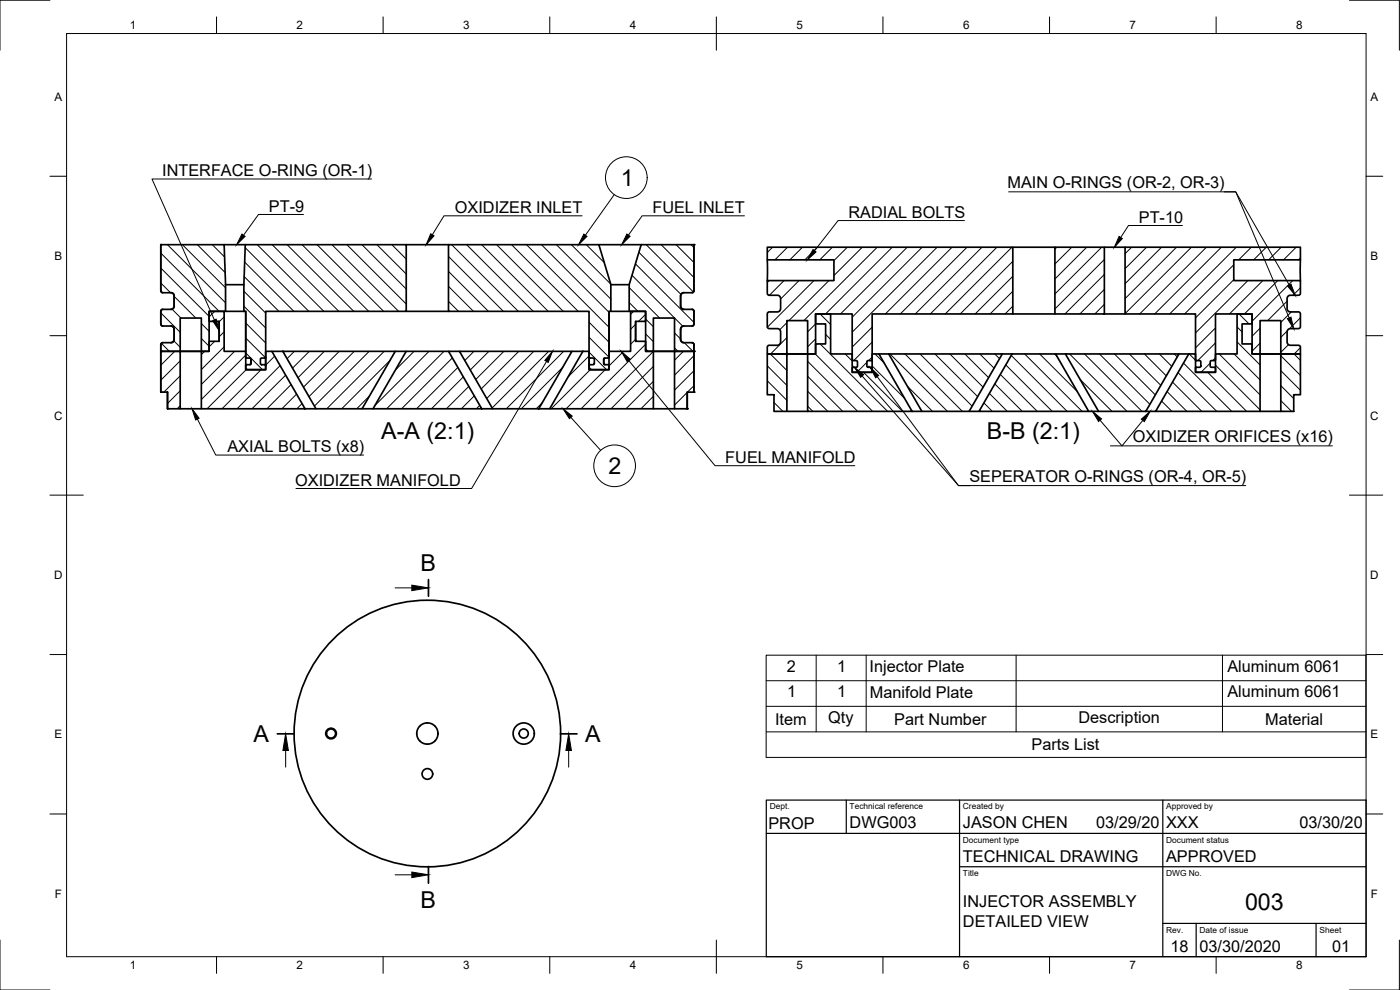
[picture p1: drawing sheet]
<svg xmlns="http://www.w3.org/2000/svg" width="420mm" height="297mm" viewBox="0 0 420 297" stroke-linecap="round" stroke-linejoin="round" font-family="sans-serif">
<!-- layer: Visible -->
<g fill="none" stroke="#000" stroke-width=".51">
<path d="M48.3 73.4h19l.4 12v8h-4.9v12h-2.4v-10h-6.3v10h-5.8v-2l.2-.4 3.1-.2 .7-.9v-3.2l-.4-.6-.5-.3h-2.7l-.4-.5 .1-4.2 .3-.3h2.9l.5-.4 .2-.5v-3.2l-.3-.6-.5-.3h-2.8l-.4-.4zM48.3 73.4v13.8l.1 .4 .5 .2M67.3 73.4h6.3M73.6 73.4h48.3v20h-42.2v13.8l-.2 .2h-1.1l-.3 .3 .1 1.5 .3 .2 1.2 .1v1.4h-6l.1-1.4 1.3-.1 .2-.3v-1.4l-.2-.3h-1.1l-.3-.2v-13.8h-.5v-8zM121.9 73.4h12.7M134.6 73.4h45.1l3.6 12v8h-.5v13.8l-.3 .2h-1.1l-.2 .3v1.4l.3 .3 1.2 .1 .1 1.4h-6v-1.4l1.3-.1 .3-.3-.1-1.6-1.3-.1-.2-.2v-13.8h-42.2zM179.7 73.4h12.7M192.4 73.4h15.9l-.1 14-.5 .4-2.8 .1-.6 .8v3.2l.1 .5 .8 .4h2.6l.5 .6-.1 4.1-.4 .3h-2.6l-.8 .4-.1 .5v3.4l.6 .7 3.1 .2 .3 .4v2h-5.9v-10h-6.3v10h-2.3v-12h-5v-8zM208.3 73.4v13.8l-.2 .4-.4 .2M230.3 74.2h73.7v20h-42.3v13.8l-.2 .2h-1.1l-.2 .3v1.4l.3 .3 1.2 .1v1.4h-5.9v-1.4l1.2-.1 .3-.3v-1.6l-1.3-.1-.2-.2v-13.8h-11v12h-2.4v-10h-6.2v10h-5.9v-2.1l.2-.4 3.1-.1 .5-.4 .2-.5v-3.2l-.3-.6-.6-.3h-2.6l-.5-.4v-4.3l.4-.3h2.7l.6-.3 .3-.6v-3.2l-.3-.6-.5-.3-3.1-.2-.1-.4v-3.8h20v-6.2h-20zM230.3 78v6.2M304 74.2h12.6"/>
<path d="M316.6 74.2h14.8v20h-14.8zM331.4 74.2h6.3M337.7 74.2h52.6v3.8h-20v6.2h20v3.8l-.2 .4-3.1 .2-.5 .3-.2 .6v3.2l.2 .6 .6 .3h2.7l.5 .5-.1 4.2-.5 .3h-2.6l-.6 .3-.2 .6v3.3l.7 .8 3.1 .1 .2 .4v2.1h-5.9v-10h-6.2v10h-2.4v-12h-11v13.8l-.2 .2h-1.1l-.3 .3v1.4l.3 .3 1.2 .1 .1 1.4h-6v-1.4l1.3-.1 .3-.3-.1-1.6-1.3-.1-.2-.2v-13.8h-21.1zM390.3 78v6.2M48.9 92.8l-.5 .2-.1 .4v3.8l.1 .4 .5 .2M51.3 97.8a1.01 1.01 0 0 1 1 1v3a.97 .97 0 0 1-1 1M51.3 87.8a.97 .97 0 0 1 1 1v3a1.01 1.01 0 0 1-1 1M62.8 93.4h4.5v12h6.4v5.5h6v-5.5h1.9l9.9 17.2h-31.1v-17.2h2.4v-3h3v-6h-3zM65.8 96.4v6M67.7 85.4h5.5M67.7 93.4h5.5M73.7 93.4v12"/>
<path d="M121.9 93.4h12.7M182.8 93.4v12M183.3 85.4h5.5M183.3 93.4h5.5M190.8 96.4v6M205.3 97.8a1.01 1.01 0 0 0-1 1v3a1.01 1.01 0 0 0 1 1M205.3 87.8a1.01 1.01 0 0 0-1 1v3a1.01 1.01 0 0 0 1 1M207.7 92.8l.5 .4 .1 4-.2 .4-.4 .2M244.8 94.2h4.5v12h6.5v5.5h5.9v-5.5h2.1l9.9 17.2h-31.3v-17.2h2.4v-3h3v-6h-3zM304 94.2h12.6M331.4 94.2h6.3M48.3 105.4h5.8v17.2h-3.8v-4.9h-2z"/>
<path d="M48.3 103.4v14.3M48.9 102.8l-.5 .2-.1 .4M50.3 117.7v4.9M54.1 105.4h6.3M73.7 107.1l.4 .3M74.1 109.4l-.4 .3M74.9 107.4l.4 .4v1.2l-.4 .4M79.4 107.4h.3M79.4 109.4h.3M79.7 107.1v2.6M81.6 105.4h3.3M84.9 105.4h33.7l-9.9 17.2h-13.9z"/>
<path d="M118.6 105.4h3.3M121.9 105.4h12.7l10 17.2h-32.6zM134.6 105.4h3.3M137.9 105.4h33.7l-9.9 17.2h-13.9zM171.6 105.4h3.3M174.9 105.4h1.9v5.5h6v-5.5h6.5v-12h4.5v3h-3v6h3v3h2.3v17.2h-31.1zM176.8 107.4h.3M176.8 109.4h.3M176.8 107.1v2.6M181.6 107.4l-.4 .4v1.2l.4 .4M182.5 109.4l.3 .3M182.8 107.1l-.3 .3"/>
<path d="M196.1 105.4h6.3M202.4 105.4h5.9v12.3h-2.1v4.9h-3.8zM206.2 117.7v4.9M207.7 102.8l.4 .2 .2 .4M208.3 103.4v14.3M230.3 106.2h5.9v17.2h-3.9v-5h-2zM236.2 106.2h6.2M261.5 108.2h.2M261.5 110.2h.2M263.8 106.2h2.9M266.7 106.2h34.1l-9.9 17.2h-14.2zM300.8 106.2h2.9"/>
<path d="M303.7 106.2h13.1l9.9 17.2h-32.9zM316.8 106.2h2.9M319.7 106.2h34.1l-9.9 17.2h-14.2zM353.8 106.2h3M356.8 106.2h2v5.5h6v-5.5h6.5v-12h4.5v3h-3v6h3v3h2.4v17.2h-31.4zM358.8 108.2h.3M358.8 110.2h.3M378.2 106.2h6.2M384.4 106.2h5.9v12.2h-2v5h-3.9zM54.1 122.6h6.3M91.5 122.6h3.3M108.7 122.6h3.3"/>
<path d="M144.6 122.6h3.2M161.7 122.6h3.3M196.1 122.6h6.3M236.2 123.4h6.2M273.7 123.4h3M290.9 123.4h2.9M326.7 123.4h3M343.9 123.4h2.9M378.2 123.4h6.2M126 217.8v.1M128.2 216.9h.1M130.5 217.8v.1"/>
<path d="M125.1 220.1h.1M126 222.3v.1M128.2 223.3h.1M130.5 222.3v.1M131.4 220.1h.1"/>
<circle cx="99.3" cy="220.1" r="1.6"/>
<circle cx="99.3" cy="220.1" r="1.37"/>
<circle cx="128.3" cy="220.1" r="40"/>
<circle cx="128.3" cy="220.1" r="3.2"/>
<circle cx="128.3" cy="232.2" r="1.6"/>
<circle cx="157.2" cy="220.1" r="3.2"/>
<circle cx="157.2" cy="220.1" r="1.37"/>
</g>
<g fill="#000">
<circle cx="48.3" cy="73.4" r=".25"/>
<circle cx="208.3" cy="73.4" r=".25"/>
<circle cx="48.3" cy="117.7" r=".25"/>
<circle cx="48.3" cy="105.4" r=".25"/>
<circle cx="208.3" cy="105.4" r=".25"/>
<circle cx="208.3" cy="117.7" r=".25"/>
<circle cx="50.3" cy="122.6" r=".25"/>
<circle cx="206.2" cy="122.6" r=".25"/>
</g>
<!-- layer: Border -->
<g fill="none" stroke="#000" stroke-width=".3">
<path d="M15 .1h-15v15M20 10.1h390v276.9h-390zM65 5.1v5M115 5.1v5M165 5.1v5M215 5.1v10M265 5.1v5M315 5.1v5M365 5.1v5M405 .1h15v15M15 52.9h5M410 52.9h5"/>
<path d="M15 100.7h5M410 100.7h5M15 148.6h10M405 148.6h10M15 196.4h5M410 196.4h5M15 244.2h5M410 244.2h5M0 282.1v14.9h15M65 287v5M115 287v5M165 287v5"/>
<path d="M215 282.1v9.9M265 287v5M315 287v5M365 287v5M420 282.1v14.9h-15"/>
</g>
<!-- layer: TitleBlock -->
<path d="M230 240.1h180v46.9h-180zM230 250h180M254 240.1v9.9M288 240.1v46.9M349 240.1v46.9M288 260.1h122M349 277.1h61M359 277.1v9.9M395 277.1v9.9" fill="none" stroke="#000" stroke-width=".36"/>
<!-- layer: Hatching -->
<g fill="none" stroke="#000" stroke-width=".3">
<path d="M48.3 75.9l17.5 17.5M50.2 73.4l17.5 17.5M54.7 73.4l13 13M59.2 73.4l8.4 8.4M63.7 73.4l3.7 3.7M73.4 78.6l14.8 14.8M73.6 74.3l19.1 19.1M77.2 73.4l20 20M81.7 73.4l20 20M86.2 73.4l20 20M90.7 73.4l20 20M95.1 73.4l20 20"/>
<path d="M99.6 73.4l20 20M104.1 73.4l17.8 17.8M108.6 73.4l13.3 13.3M113.1 73.4l8.8 8.8M117.6 73.4l4.3 4.3M134.6 77l16.5 16.4M135.6 73.4l20 20M140 73.4l20 20M144.5 73.4l20 20M149 73.4l20 20M153.5 73.4l20 20M158 73.4l24.8 24.8"/>
<path d="M162.5 73.4l20.3 20.3M167 73.4l16.3 16.4M171.5 73.4l11.8 11.8M176 73.4l5.4 5.4M190.7 79.2l17.6 17.5M191.7 75.7l12.7 12.7M193.9 73.4l14.2 14.2M198.4 73.4l9.9 9.9M202.9 73.4l5.4 5.4M207.4 73.4l.9 .9M231.8 74.2l-1.5 1.5M236.3 74.2l-3.8 3.8"/>
<path d="M240.8 74.2l-3.8 3.8M245.3 74.2l-3.8 3.8M249.8 74.2l-3.8 3.8M254.3 74.2l-4 4M258.8 74.2l-8.5 8.5M263.2 74.2l-21.9 22M267.8 74.2l-20 20M272.2 74.2l-20 20M276.7 74.2l-20.9 21M281.2 74.2l-25.4 25.4M285.7 74.2l-20 20M290.2 74.2l-20 20"/>
<path d="M294.7 74.2l-20 20M299.2 74.2l-20 20M303.7 74.2l-20 20M304 78.4l-15.8 15.8M317.1 74.2l-.5 .5M321.6 74.2l-5 5M326.1 74.2l-9.5 9.5M330.6 74.2l-14 14M331.4 77.9l-14.8 14.8M339.6 74.2l-1.9 1.9M344.1 74.2l-6.4 6.4M348.6 74.2l-10.9 10.9"/>
<path d="M353.1 74.2l-15.4 15.4M357.5 74.2l-19.8 19.9M362 74.2l-20 20M366.5 74.2l-20 20M370.3 79.4l-14.8 14.8M371 74.2l-20 20M375.5 74.2l-3.8 3.8M380 74.2l-3.8 3.8M384.5 74.2l-3.8 3.8M389 74.2l-3.8 3.8M390.3 77.4l-.6 .6M48.3 93.9l5.8 5.8"/>
<path d="M48.3 84.9l2.9 2.9M48.3 80.4l14.5 14.5M51.6 92.8l2.7 2.6M52.3 88.9l6.5 6.5M60.4 97.1l2.4 2.3M64.4 93.4l-1.6 1.7M67.3 95.1l-1.5 1.5M67.3 99.6l-1.5 1.5M73.2 91.9l6.6 6.5M73.2 87.4l6.6 6.5M73.3 83l10.4 10.4M73.7 96.9l6.1 6"/>
<path d="M134.6 90.4l3 3M134.6 85.9l7.5 7.5M134.6 81.5l12 11.9M176.8 96.7l6 6M188.8 90.8l2.7 2.6M188.8 86.3l9.2 9.1M189.7 82.6l15.2 15.3M190.2 93.4l-.9 .9M190.8 97.3l-1.5 1.5M193.8 94.3l-2.2 2.1M193.8 95.7l2.3 2.3M202.4 99.9l1.9 1.8"/>
<path d="M230.8 84.2l-.5 .5M235.3 84.2l-4.4 4.4M236.2 96.8l-2.2 2.1M239.8 84.2l-5.5 5.5M244.3 84.2l-14 14M244.8 97.2l-2.4 2.4M246.1 94.2l3.2 3.2M248.8 84.2l-12 12M261.8 98.1l-6 6M304 91.8l-2.4 2.4M304 87.4l-6.9 6.8M304 82.9l-11.3 11.3"/>
<path d="M331.4 91.3l-2.8 2.9M331.4 86.8l-7.3 7.4M331.4 82.3l-11.8 11.9M364.8 98.4l-6 6M370.3 83.9l-11.5 11.5M371.3 98.1l1.5 1.5M371.9 94.2l2.9 3M374.5 84.2l-15.7 15.7M378.2 98.5l-2.4 2.4M379 84.2l-10 10M383.5 84.2l-10 10M386.3 90.4l-5.9 5.8"/>
<path d="M386.3 99.3l-1.9 1.9M387.5 93.6l-3.1 3.1M387.9 84.2l-12.1 12.2M390.3 95.3l-3.3 3.3M390.3 86.4l-2.3 2.2M48.4 103l2.4 2.4M52.2 102.3l1.9 1.9M52.4 105.4l-4.1 4.2M54.1 108.3l-5.8 5.8M54.1 112.7l-4.9 4.9M54.1 117.2l-3.8 3.9M60.4 101.6l2.4 2.3"/>
<path d="M61.4 105.4l-1 1M64.4 102.4l-1.6 1.7M67.3 104.1l-6.9 6.8M70.4 105.4l-10 10M73.7 106.6l-13.3 13.3M73.7 110.4l.6 .5M73.7 105.9l5.1 5M73.7 101.4l6 5.9M73.9 110.9l-11.8 11.7M78.4 110.9l-11.8 11.7M82.4 106.9l-2.6 2.6M84.1 109.7l-13 12.9"/>
<path d="M85.7 112.6l-10.1 10M87.4 115.4l-7.3 7.2M88.3 105.4l-2.2 2.2M89 118.2l-4.4 4.4M92.8 105.4l-5 5.1M97.3 105.4l-7.8 7.9M101.8 105.4l-10.7 10.7M106.3 105.4l-13.6 13.6M110.8 105.4l-16.4 16.4M110.9 118.8l-3.8 3.8M115.3 105.4l-17.2 17.2M117.1 108.1l-14.5 14.5"/>
<path d="M124.3 105.4l-5.6 5.6M128.8 105.4l-16.3 16.3M133.2 105.4l-17.2 17.2M135.8 107.4l-15.3 15.2M137.4 110.2l-12.4 12.4M139 113.1l-9.5 9.5M140.7 115.9l-6.7 6.7M142.2 105.4l-2.7 2.8M142.3 118.8l-3.8 3.8M146.7 105.4l-5.6 5.6M151.2 105.4l-8.4 8.5M155.7 105.4l-11.3 11.3"/>
<path d="M160.2 105.4l-14.1 14.2M164.7 105.4l-17 17M168.9 110.2l-12.5 12.4M169.2 105.4l-17.2 17.2M176.8 106.8l-6.3 6.3M176.8 110.2l.7 .7M176.8 105.7l5.2 5.2M176.8 101.2l6 6M177.1 110.9l-11.7 11.7M181.6 110.9l-11.7 11.7M187.1 105.4l-4.3 4.4M190.8 101.8l-1.5 1.5"/>
<path d="M193.8 103.3l-19.4 19.3M193.8 104.7l.7 .7M193.8 100.2l2.3 2.3M196.1 105.4l-17.2 17.2M196.1 109.9l-12.7 12.7M196.1 114.4l-8.2 8.2M196.1 118.9l-3.7 3.7M202.4 104.4l1.1 1M205.1 105.4l-2.7 2.7M205.4 102.8l2.6 2.6M206.3 117.7l-3.9 3.8M208.3 106.7l-5.9 5.9"/>
<path d="M208.3 111.2l-5.9 5.9M208.3 115.7l-2 1.9M230.3 114.3l5.9 5.8M230.3 109.8l5.9 5.9M231.2 106.2l5 5M235.7 106.2l.5 .5M236.2 105.8l-.4 .4M236.2 101.3l-4.9 4.9M242.4 117.4l6 6M242.4 112.9l10.5 10.5M242.4 108.4l15 15M244.7 106.2l17.2 17.2"/>
<path d="M244.8 106.1l-.1 .1M244.8 101.6l-2.4 2.4M246.1 103.2l20.3 20.2M247.8 100.3l1.5 1.5M253.6 106.2l2.2 2.1M259.1 111.7l11.8 11.7M260.2 108.7l-3 3M261.8 109.8l9.7 9.8M261.8 111.6l-.1 .1M261.8 107.1l-1.1 1.1M261.8 102.6l-5.6 5.6M262.6 106.2l2.8 2.8"/>
<path d="M267.1 106.2l17.2 17.2M271.6 106.2l17.2 17.2M272.4 115.9l7.4 7.5M276.1 106.2l15.7 15.7M280.6 106.2l12.8 12.8M285.1 106.2l9.9 10M289.6 106.2l7.1 7.1M294 106.2l4.3 4.3M296.9 118l5.4 5.4M298.5 106.2l1.5 1.4M298.6 115.2l8.2 8.2M300.2 112.3l11.1 11.1"/>
<path d="M301.9 109.5l13.9 13.9M303.5 106.6l16.8 16.8M307.5 106.2l17.2 17.2M312 106.2l11.4 11.3M316.5 106.2l.7 .7M321 106.2l17.2 17.2M324.2 113.9l9.5 9.5M325.5 106.2l17.2 17.2M330 106.2l15.1 15.1M334.5 106.2l12.2 12.3M338.9 106.2l9.5 9.4M343.5 106.2l6.5 6.6"/>
<path d="M347.9 106.2l3.8 3.7M350.2 117.5l6 5.9M351.9 114.6l8.8 8.8M352.4 106.2l.9 .9M353.5 111.8l11.6 11.6M355.2 109l14.4 14.4M356.9 106.2l1.9 1.9M362.4 111.7l11.7 11.7M363.2 109l-2.7 2.7M364.8 109.6l13.4 13.4M364.8 107.3l-.8 .9M364.8 102.9l-5.3 5.3"/>
<path d="M365.9 106.2l12.3 12.3M370.4 106.2l7.8 7.8M371.3 102.6l6.9 6.9M378.2 103l-2.4 2.4M384.4 115.7l3.9 3.9M384.4 111.2l5.9 5.9M384.4 106.7l5.9 5.9M386.7 103.4l-2.3 2.3M388.3 106.2l2 1.9M390.3 104.3l-1.9 1.9M54.1 121.7l-.9 .9M90.7 121.1l-1.6 1.5"/>
<path d="M144 121.6l-1 1M162.8 120.8l-1.9 1.8M206.3 122.2l-.5 .4M232.3 120.8l2.6 2.6M242.4 121.9l1.5 1.5M295.3 120.9l2.5 2.5M347 123.2l.2 .2M348.6 120.3l3.1 3.1M384.4 120.2l3.2 3.2"/>
</g>
<!-- layer: Annotations -->
<path d="M128.6 173.9v5M83.2 220.2h5M168.2 220.2h5M128.6 260v5" fill="none" stroke="#000" stroke-width=".51"/>
<g fill="none" stroke="#000" stroke-width=".3">
<path d="M111.5 53.7h-65.9l18.7 42.3M302.7 57.6h68.2l16 28M367.4 57.6h3.5l16 37.8M91.1 64.4h-13.5l-4.5 6.2M174.7 64.8h-41.5l-3.4 5.6M223.4 64.8h-30.7l-4.1 5.8M289.4 66.2h-37.9l-7 9M354.9 67.7h-16.2l-2.4 3.6M164 108.4l-22.5 38.2h-52.7M188.7 108.1l25.9 31.6h41.9M258.7 112.8l29 32.9h3.4M263.2 113l24.5 32.7h86.2"/>
<path d="M59.2 125.8l5.5 10.7h44.4M330.1 126.1l6.6 7.7h63.2M343 126.1l-6.3 7.7h-3.5M118.6 176.4h5M85.7 225.2v5M170.7 225.2v5M118.6 262.5h5"/>
</g>
<g fill="#000" stroke="#000" stroke-width=".3">
<path d="M72.6 70.2l1 .7-2.6 2.5zM129.3 70.1l1 .6-2.4 2.7zM188.1 70.2l1 .7-2.5 2.5zM244 74.9l.9 .7-2.6 2.4zM335.9 70.9l.9 .7-2.4 2.6zM63.8 96.2l1.1-.4 .9 3.4zM386.4 95.6l1-.4 .9 3.4zM386.4 85.8l1.1-.5 1.2 3.3zM165.8 105.4l-1.3 3.3-1-.6zM186.4 105.4l2.7 2.3-.9 .8zM256.4 110.2l2.8 2.2-.9 .8zM261.2 110.2l2.5 2.5-.9 .7z"/>
<path d="M57.6 122.6l2.2 2.9-1.1 .5zM327.9 123.4l2.7 2.3-.9 .8zM342.5 125.8l2.7-2.4-1.8 3.1zM123.6 175.6l5 .8-5 .8zM85.7 220.2l.9 5h-1.7zM170.7 220.2l.8 5h-1.7zM123.6 261.6l5 .9-5 .8z"/>
</g>
<!-- layer: BOM -->
<g fill="none" stroke="#000" stroke-width=".3">
<path d="M184.3 58.4l-8.6 12.2M171.3 125.2l9 9.9M229.9 196.6h180v30.7h-180zM244.9 196.6v23M259.9 196.6v23M304.9 196.6v23M366.9 196.6v23M229.9 219.6h180M229.9 211.9h180M229.9 204.2h180"/>
<circle cx="188" cy="53.3" r="6.3"/>
<circle cx="184.5" cy="139.8" r="6.3"/>
</g>
<path d="M175.2 70.2l1 .7-2.5 2.5zM169 122.6l2.7 2.2-.8 .8z" fill="#000" stroke="#000" stroke-width=".3"/>
<g font-size="7">
<text x="186.3" y="55.8">1</text>
<text x="114.4" y="131.8">A-A (2:1)</text>
<text x="296.2" y="131.8">B-B (2:1)</text>
<text x="182.6" y="142.3">2</text>
<text x="126.2" y="171.4">B</text>
<text x="76.1" y="222.7">A</text>
<text x="175.7" y="222.7">A</text>
<text x="126.2" y="272.5">B</text>
<text x="373.7" y="272.9">003</text>
</g>
<g font-size="4.9">
<text x="48.7" y="52.7">INTERFACE O-RING (OR-1)</text>
<text x="302.3" y="56.5">MAIN O-RINGS (OR-2, OR-3)</text>
<text x="80.7" y="63.7">PT-9</text>
<text x="136.5" y="64.1">OXIDIZER INLET</text>
<text x="195.8" y="64.1">FUEL INLET</text>
<text x="254.6" y="65.5">RADIAL BOLTS</text>
<text x="341.8" y="67">PT-10</text>
<text x="68.3" y="135.5">AXIAL BOLTS (x8)</text>
<text x="340" y="132.7">OXIDIZER ORIFICES (x16)</text>
<text x="217.7" y="139">FUEL MANIFOLD</text>
<text x="88.6" y="145.9">OXIDIZER MANIFOLD</text>
<text x="290.9" y="144.7">SEPERATOR O-RINGS (OR-4, OR-5)</text>
<text x="236.1" y="201.6">2</text>
<text x="251.3" y="201.6">1</text>
<text x="261" y="201.6">Injector Plate</text>
<text x="368.4" y="201.6">Aluminum 6061</text>
<text x="236.3" y="209.3">1</text>
<text x="251.3" y="209.3">1</text>
<text x="261.1" y="209.3">Manifold Plate</text>
<text x="368.4" y="209.3">Aluminum 6061</text>
<text x="232.6" y="217.5">Item</text>
<text x="248.6" y="217">Qty</text>
<text x="268.4" y="217.5">Part Number</text>
<text x="323.7" y="217">Description</text>
<text x="379.7" y="217.5">Material</text>
<text x="309.6" y="225.1">Parts List</text>
<text x="230.6" y="248.6">PROP</text>
<text x="255" y="248.5">DWG003</text>
<text x="289" y="248.5">JASON CHEN</text>
<text x="329" y="248.5">03/29/20</text>
<text x="350" y="248.5">XXX</text>
<text x="390" y="248.5">03/30/20</text>
<text x="289" y="258.6">TECHNICAL DRAWING</text>
<text x="350" y="258.6">APPROVED</text>
<text x="289" y="272">INJECTOR ASSEMBLY</text>
<text x="289" y="278.1">DETAILED VIEW</text>
<text x="351.3" y="285.7">18</text>
<text x="360" y="285.5">03/30/2020</text>
<text x="399.8" y="285.7">01</text>
</g>
<g font-size="3.5">
<text x="39" y="8.8">1</text>
<text x="89" y="8.8">2</text>
<text x="139" y="8.8">3</text>
<text x="189" y="8.8">4</text>
<text x="239" y="8.8">5</text>
<text x="289" y="8.8">6</text>
<text x="339" y="8.8">7</text>
<text x="389" y="8.8">8</text>
<text x="16.3" y="30.2">A</text>
<text x="411.3" y="30.2">A</text>
<text x="16.3" y="78">B</text>
<text x="411.3" y="78">B</text>
<text x="16.2" y="125.9">C</text>
<text x="411.2" y="125.9">C</text>
<text x="16.2" y="173.7">D</text>
<text x="411.2" y="173.7">D</text>
<text x="16.3" y="221.6">E</text>
<text x="411.3" y="221.6">E</text>
<text x="16.4" y="269.4">F</text>
<text x="411.4" y="269.4">F</text>
<text x="39" y="290.8">1</text>
<text x="89" y="290.8">2</text>
<text x="139" y="290.8">3</text>
<text x="189" y="290.8">4</text>
<text x="239" y="290.8">5</text>
<text x="289" y="290.8">6</text>
<text x="339" y="290.8">7</text>
<text x="389" y="290.8">8</text>
</g>
<g font-size="2.5">
<text x="231" y="242.9">Dept.</text>
<text x="255" y="242.9">Technical reference</text>
<text x="289" y="242.9">Created by</text>
<text x="350" y="242.9">Approved by</text>
<text x="289" y="252.8">Document type</text>
<text x="350" y="252.8">Document status</text>
<text x="289" y="262.9">Title</text>
<text x="350" y="262.9">DWG No.</text>
<text x="350" y="279.9">Rev.</text>
<text x="360" y="279.9">Date of issue</text>
<text x="396" y="279.9">Sheet</text>
</g>
</svg>
